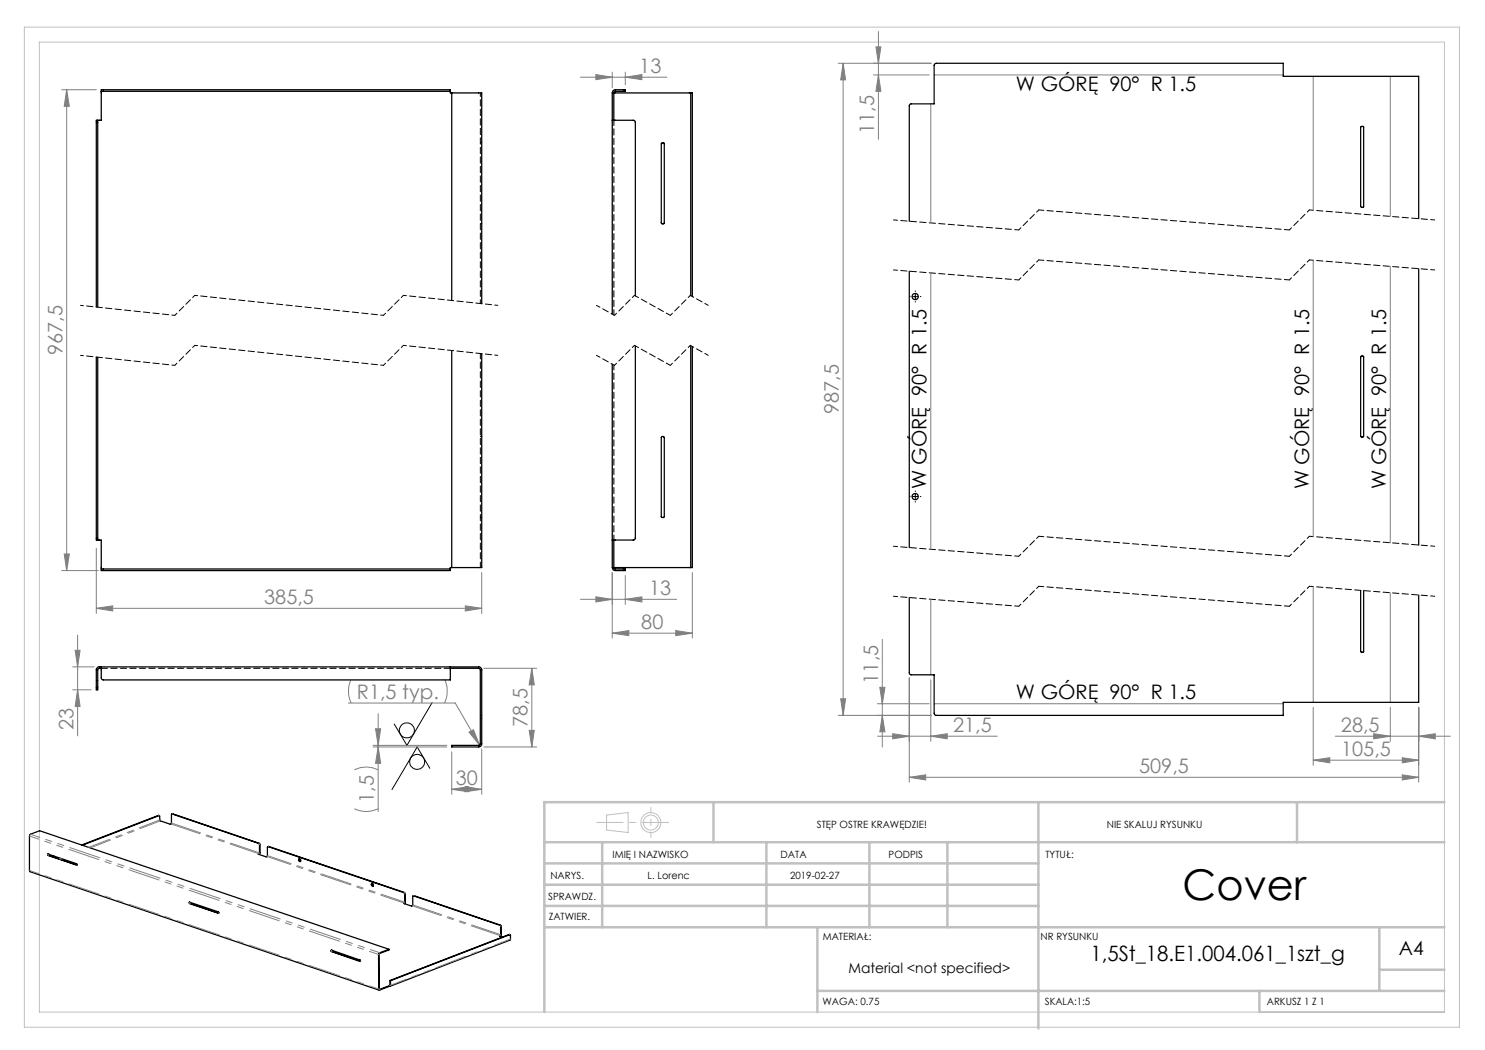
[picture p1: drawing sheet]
<svg xmlns="http://www.w3.org/2000/svg" width="297mm" height="210mm" viewBox="0 0 297 210" stroke-linecap="round" stroke-linejoin="round" font-family="sans-serif">
<g fill="none" stroke="#000" stroke-width=".2">
<path d="M182.5 59.3h1.1M183.1 58.8v1M182.5 99.3h1.1M183.1 98.8v1M86 153.7l-2.6-4.3-5 8.5M86.4 140.5l-5 8.6-2.6-4.3"/>
<circle cx="81.4" cy="146.1" r="1.51"/>
<circle cx="83.4" cy="152.4" r="1.5"/>
</g>
<g fill="none" stroke="#c0c0c0" stroke-width=".2">
<path d="M4.9 5.4h287v200h-287zM7.9 8.4h281v194h-281zM121.3 163l4.3-.5v4l-4.3-.5z"/>
<circle cx="130.2" cy="164.5" r="2"/>
<circle cx="130.2" cy="164.5" r="1.49"/>
</g>
<g fill="none" stroke="#808080" stroke-width=".2">
<path d="M12.3 17.9h7M13.3 17.9l.6 3.4h-1.1zM13.3 17.9v96.2M116.1 15.4h17.3M119.2 14.9l3.2 .5-3.2 .5zM122.4 14.4v3.2M125.1 15.4l3.3-.5v1zM125.1 14.4v2.6M167.6 12.7h18.6M168.6 12.7l.5 3.3h-1zM168.6 12.7v130.4M174.7 15h11.1"/>
<path d="M175.2 9.4h1l-.5 3.3zM175.7 6.3v21.6M175.7 15l.5 3.3h-1zM186.8 15h69.8M262.6 15.3v26.8M278.1 15.3v28M186.2 20.8v23.8M186.2 54.6v55.3M262.6 52.1v55.2M278.1 53.3v55.3M12.3 114.1h7.3M12.8 110.8h1.1l-.6 3.3z"/>
<path d="M19.3 109.6v13.1M96.3 114.5v8.2M116.1 119.9h19.2M119.2 119.4l3.2 .5-3.2 .5zM122.4 114.5v13.1M125.1 119.9l3.3-.5v1zM125.1 115.1v5.8M138.5 114.5v13.1M186.2 119.9v15.1M262.6 117.3v23.2M278.1 118.6v21.9M14.5 138h3.7"/>
<path d="M14.5 133.4h4.3M15 130.1h1l-.5 3.3zM15.5 138l.5 3.3h-1zM15.5 127v20.2M19.3 121.7l3.2-.5v1zM19.3 121.7h77M70.2 135.8a5.6 5.6 0 0 0 0 4.8M88.9 135.8a5.6 5.6 0 0 1 0 4.8M93.1 121.2l3.2 .5-3.2 .5zM96.8 133.7h10.6M106.4 133.7l.5 3.3h-1.1zM106.4 133.7v15.7"/>
<path d="M122.4 126.6l3.4-.5v1zM122.4 126.6h16.1M135.1 126.1l3.4 .5-3.4 .5zM168.1 139.8h1l-.5 3.3zM176 137.5h1l-.5 3.2zM176.5 127.9v21.5M181.9 135.6v20.8M186.2 136v12.3M69.7 140.6h21.4l4.8 8.4M70.9 154a5.3 5.3 0 0 1 4.7 0M74.6 149.4h14.8M74.6 149.1h14.8"/>
<path d="M75.1 145.8h1l-.5 3.3zM75.6 149.4l.5 3.3h-1zM75.6 142.7v19.6M90.3 157.9l3.4-.6v1.1zM90.3 150.4v8.4M90.3 157.9h6M93.1 157.3l3.2 .6-3.2 .5zM93.8 146.4l.9-.5 1.2 3.1zM96.3 149.8v9M96.8 149.4h10.6M105.8 146.1h1.1l-.5 3.3zM167.6 143.1h18.6"/>
<path d="M175.5 140.7h10.3M175.5 147.2h24M176.5 143.1l.5 3.3h-1zM178.5 146.7l3.4 .5-3.4 .6zM181.9 155.5l3.2-.5v1zM181.9 155.5h101.8M186.2 147.2l3.2-.5v1.1zM186.8 140.7h69.8M262.6 152l3.4-.5v1.1zM262.6 141.5v11.6M262.6 152h21.1M267.1 147.2h23"/>
<path d="M274.7 146.7l3.4 .5-3.4 .6zM278.1 141.5v6.8M280.5 155l3.2 .5-3.2 .5zM280.5 151.5l3.2 .5-3.2 .6zM283.7 147.2l3.4-.5v1.1zM283.7 141.5v14.9M70.9 161.7l.3 .2a5.3 5.3 0 0 0 4.4-.2"/>
</g>
<path d="M182.1 59.3h-.2M183.1 58.3v-.1M184.1 59.3h.1M183.1 60.3v.1M182.1 99.3h-.2M183.1 98.3v-.1M184.1 99.3h.1M183.1 100.3v.1" fill="none" stroke="#000" stroke-width=".2" stroke-dasharray="15.2 1.3 1.3 1.3"/>
<path d="M203.7 56l-25-2M203.7 46l-25-2M286.9 54l-25-2M286.9 44l-25-2M203.7 111.3l-25-2M286.9 119.3l-25-2M286.9 109.3l-25-2M203.7 121.3l-25-2" fill="none" stroke="#000" stroke-width=".2" stroke-dasharray="1.3 .6" stroke-dashoffset=".4"/>
<g fill="none" stroke="#000" stroke-width=".2" stroke-dasharray="1.3 .6" stroke-dashoffset=".7">
<path d="M39 59.1l-4 4M80.7 59.1l-4 4M126.9 59.1l-4 4M138.1 59.1l-4 4M207.7 52l-4 4M207.7 42l-4 4M261.9 52l-4 4M261.9 42l-4 4M35 73.1l-18.9-2M35 63.1l-18.9-2M39 69.1l-4 4M76.7 73.1l-37.7-4"/>
<path d="M76.7 63.1l-37.7-4M80.7 69.1l-4 4M99.5 71.1l-18.8-2M99.5 61.1l-18.8-2M126.9 69.1l-4 4M138.1 69.1l-4 4M207.7 117.3l-4 4M207.7 107.3l-4 4M261.9 117.3l-4 4M261.9 107.3l-4 4"/>
</g>
<path d="M257.9 56l-50.2-4M257.9 46l-50.2-4M134.1 73.1l-7.2-4M134.1 63.1l-7.2-4M257.9 111.3l-50.2-4M257.9 121.3l-50.2-4" fill="none" stroke="#000" stroke-width=".2" stroke-dasharray="1.3 .6" stroke-dashoffset=".3"/>
<path d="M122.9 73.1l-3.6-2M122.9 63.1l-3.6-2M141.7 71.1l-3.6-2M141.7 61.1l-3.6-2" fill="none" stroke="#000" stroke-width=".2" stroke-dasharray="1.3 .6" stroke-dashoffset=".5"/>
<path d="M133.7 164.5h-14.4" fill="none" stroke="#c0c0c0" stroke-width=".2" stroke-dasharray="15.2 1.3 1.3 1.3" stroke-dashoffset="10"/>
<path d="M130.2 161.5v6" fill="none" stroke="#c0c0c0" stroke-width=".2" stroke-dasharray="15.2 1.3 1.3 1.3" stroke-dashoffset="14.1"/>
<g fill="none" stroke="#c0c0c0" stroke-width=".5">
<path d="M108.9 176.9h98.8M108.9 172.7h98.8M108.9 168.4h180M120.4 168.4v17M142.7 160.4v8M153.3 168.4v17M173.9 168.4v17M189.5 168.4v17M207.7 160.4v45.3M259.4 160.4v8M288.9 160.4h-180v42M108.9 181.2h98.8"/>
<path d="M108.9 185.4h180M163.5 198.2h125.4M163.5 185.4v17M251.9 198.2v4.2M275.9 185.4v12.8M275.9 193.9h13"/>
</g>
<g fill="#808080">
<path d="M181.9 155.5l3.2-.5v1zM280.5 155l3.2 .5-3.2 .5zM178.5 146.7l3.4 .5-3.4 .6zM186.2 147.2l3.2-.5v1.1zM274.7 146.7l3.4 .5-3.4 .6zM283.7 147.2l3.4-.5v1.1zM262.6 152l3.4-.5v1.1zM280.5 151.5l3.2 .5-3.2 .6zM122.4 126.6l3.4-.5v1zM135.1 126.1l3.4 .5-3.4 .5zM93.8 146.4l2.1 2.6-1.2-3.1z"/>
<path d="M119.2 119.4l3.2 .5-3.2 .5zM125.1 119.9l3.3-.5v1z"/>
<path d="M90.3 157.9l3.4-.6v1.1zM93.1 157.3l3.2 .6-3.2 .5z"/>
<path d="M19.3 121.7l3.2-.5v1zM93.1 121.2l3.2 .5-3.2 .5z"/>
<path d="M15.5 138l.5 3.3h-1zM15 130.1h1l-.5 3.3zM105.8 146.1h1.1l-.5 3.3zM106.4 133.7l.5 3.3h-1.1z"/>
<path d="M75.6 149.4l.5 3.3h-1zM75.1 145.8h1l-.5 3.3z"/>
<path d="M168.1 139.8h1l-.5 3.3zM168.6 12.7l.5 3.3h-1z"/>
<path d="M176 137.5h1l-.5 3.2zM176.5 143.1l.5 3.3h-1zM175.2 9.4h1l-.5 3.3zM175.7 15l.5 3.3h-1z"/>
<path d="M13.3 17.9l.6 3.4h-1.1zM12.8 110.8h1.1l-.6 3.3z"/>
<path d="M119.2 14.9l3.2 .5-3.2 .5zM125.1 15.4l3.3-.5v1z"/>
</g>
<g fill="none" stroke="#000" stroke-width=".25">
<path d="M20.2 18.3h69.9M20.2 18.3v-.4h69.9v.4M20.2 18.3v5.8h-.7M90.1 18.3v.3h6.2v42.1M90.3 18.6v41.5M122.8 18.6l.2-.3h2.1v-.4h-2.1a.6 .6 0 0 0-.6 .7v44.3M122.8 18.6h15.3M122.8 18.6v5.5M138.1 18.6h.4v40.7M138.1 18.6v40.6M19.5 24.1v37.3M19.5 24.1h-.2v37.3"/>
<path d="M122.4 24.1h4.2l.4 .1 .1 .3v34.7M132.3 28.6l.6 .1v16l-.1 .1-.5-.2zM272.2 25.4h.5v15.9l-.1 .2h-.3l-.2-.2zM181.9 54.2v55.3M283.7 43.7v-28.4h-27.1v-2.6h-69.3l-.4 .1-.1 .3v7.7h-4.6l-.3 .3v23.2M283.7 53.8v55.2M19.3 71.4v36.6h.2M19.5 71.5v36.5M90.3 70.1v43.4M96.3 70.8v42.7h-6.2v.3M122.4 72.9v40.6a.6 .6 0 0 0 .6 .6h2.1v-.3h-2.2l-.1-.3M127.1 69.2v38.4l-.3 .4h-4.4"/>
<path d="M138.1 69.1v44.4M138.5 69.3v44.2h-.4M272.2 71.3h.5v16l-.1 .1-.5-.1zM132.4 87.3h.3l.2 .1v16l-.1 .1-.5-.1v-15.9zM19.5 108h.7v5.8M20.2 113.8v.3h69.9v-.3M20.2 113.8h69.9M122.8 113.5h15.3M122.8 108v5.5M272.1 118.1v12.2l.2 .1 .4-.1v-12.2M283.7 119v21.5h-27.1v2.6l-69.5-.1-.3-.3v-7.7h-4.6l-.3-.4v-15.1M20.2 133.4v2.3l.4 .3h69.5v-2.6"/>
<path d="M20.2 133.7h-.4l-.3 .2v4.1h-.2v-4a.6 .6 0 0 1 .6-.6h75.8a.6 .6 0 0 1 .6 .6v14.8a.6 .6 0 0 1-.6 .6h-5.4v-.3h5.5l.3-.3v-14.9l-.4-.2h-5.6M9.5 170.8l5.8 1.9 .1 .3-5.8-1.9zM9.6 170.8h.1M9.6 170.8l.1 .3 5.7 1.9M10.7 171.2l-.3 .1M10.8 171.2l-.3 .1M16.5 169l15.3-5.9 .2 1.1 2.2 .6 .1-1.9 .1-.1 17.4 5.9 .1 .2v1.8l-.3 .1 1.8 .5 .1-1.9 .1-.1 27.2 9.2 .1 .2v1.9l-.2 .1 1.7 .5 .1-2h.2l17.3 5.9 .1 .1v1.9l-.2 .1 .6 .2M31.9 163.1l-15.6 5.9M34.4 162.8l17.5 5.9 .1 .2v1.7l-.2 .3M53.6 169.3l27.3 9.2 .1 .2v1.8l-.1 .3M59.8 171.8a.26 .26 0 0 1 .3 .2 .26 .26 0 0 1-.2 .3l-.2-.3zM59.9 171.7a.35 .35 0 0 0 .2 .6"/>
<path d="M74.4 176.7a.38 .38 0 0 0 .2 .5M82.6 179.2l17.5 5.8 .1 2-.1 .2M37.9 180.4l5.8 2v.2l-5.8-1.9zM38 180.4v.1M38 180.5v.2l5.7 1.9M66.2 190.1l5.9 1.9v.2l-5.8-1.9zM66.3 190.1h.1M66.3 190.1l.1 .2 5.7 1.9M77.8 189.9l-2.1 .8v7.2l.2 .1 2-.7M77.8 189.9v.1l-2 .8v7.1l2.1-.8M77.8 189.9l-69.9-23.8-1.8 .8-.2 .2v7.1l.1 .1 69.8 23.7M77.9 197.1v.2"/>
<path d="M78 196.1v1h-.1M78 196.1h.1M78.1 196.1l24-9.1-.1 1-24 9.3M78.1 196.1v1.1l-.2 .1M102 186.9l-24 9.2"/>
<circle cx="183" cy="59.3" r=".62"/>
<circle cx="183" cy="99.3" r=".63"/>
<circle cx="74.5" cy="177" r=".27"/>
</g>
<g fill="none" stroke="#808080" stroke-width=".2" stroke-dasharray="6.3 1.3 1.3 1.3 1.3 1.3">
<path d="M9.5 171l.1-.1M9.6 170.8l-.1 .1M9.7 171l-.1 .1M12.1 171.6l-.3 .2M12.4 171.7l-.3 .2M15.3 173h.1M31.8 163.1h-.1M34.6 162.8h-.2M51.8 168.7l.1-.1M52 168.9h-.1M53.7 169.3h-.1M80.8 178.5h.1"/>
<path d="M81.1 178.7l-.1 .1M82.8 179.1l-.1 .1M37.9 180.6l.1-.1M38 180.4l-.1 .1M38.1 180.7h-.1M43.7 182.6h.1M66.2 190.2h.1M66.3 190.1h-.1M66.4 190.3h-.1M72 192.3l.1-.1M75.8 190.9h-.1M75.9 197.8h-.1"/>
<path d="M75.9 190.7v-.2M76 197.9v.1M76 197.9l-.1-.1M78 197.1h-.1M78 197h.1M100 185h.1M100.2 185.2l-.1 .1M102 186.9h-.1"/>
</g>
<path d="M75.7 190.9l-69.8-23.7M75.8 197.8l-69.9-23.7M75.9 190.5l-69.8-23.6" fill="none" stroke="#808080" stroke-width=".2" stroke-dasharray="6.3 1.3 1.3 1.3 1.3 1.3" stroke-dashoffset="4.4"/>
<path d="M32.1 164.2l-14 5.4" fill="none" stroke="#808080" stroke-width=".2" stroke-dasharray="6.3 1.3 1.3 1.3 1.3 1.3" stroke-dashoffset="2"/>
<path d="M51.8 170.8l-17.6-6M51.9 170.6l-17.6-6M100 187.1l-17.5-5.9M100.2 187l-17.6-6" fill="none" stroke="#808080" stroke-width=".2" stroke-dasharray="6.3 1.3 1.3 1.3 1.3 1.3" stroke-dashoffset=".2"/>
<path d="M80.9 180.6l-27.5-9.3M81 180.4l-27.5-9.3" fill="none" stroke="#808080" stroke-width=".2" stroke-dasharray="6.3 1.3 1.3 1.3 1.3 1.3" stroke-dashoffset="1.4"/>
<path d="M102.1 187.8l-24 9.2" fill="none" stroke="#808080" stroke-width=".2" stroke-dasharray="6.3 1.3 1.3 1.3 1.3 1.3" stroke-dashoffset="3"/>
<path d="M32 164l-14.2 5.5" fill="none" stroke="#808080" stroke-width=".2" stroke-dasharray="6.3 1.3 1.3 1.3 1.3 1.3" stroke-dashoffset="1.9"/>
<path d="M96.1 18.5v42.2" fill="none" stroke="#000" stroke-width=".2" stroke-dasharray="1.3 .6" stroke-dashoffset=".5"/>
<path d="M122.8 18.5h-.3M96.4 28.5h-.3M96.1 44.7h.3M96.4 87.3h-.3M96.1 103.5h.3M122.8 113.5h-.3M19.3 137.4h.3M19.6 136.1h-.3M20.3 133.7h69.8M96.1 143.8h.3M96.4 143.2h-.3" fill="none" stroke="#000" stroke-width=".2" stroke-dasharray="1.3 .6"/>
<path d="M122.8 24v39M96.1 70.7v42.8" fill="none" stroke="#000" stroke-width=".2" stroke-dasharray="1.3 .6" stroke-dashoffset=".2"/>
<path d="M122.8 73v35" fill="none" stroke="#000" stroke-width=".2" stroke-dasharray="1.3 .6" stroke-dashoffset=".3"/>
<text font-size="8.5" x="236.5" y="179.9">Cover</text>
<text font-size="4.2" x="218.1" y="192.2">1,5St_18.E1.004.061_1szt_g</text>
<g font-size="4" fill="#808080">
<text x="127.9" y="14.5">13</text>
<text x="174.8" y="26.8" transform="rotate(-90 174.8 26.8)">11,5</text>
<text x="12.5" y="71" transform="rotate(-90 12.5 71)">967,5</text>
<text x="167.8" y="82.8" transform="rotate(-90 167.8 82.8)">987,5</text>
<text x="129.8" y="119">13</text>
<text x="52.8" y="120.8">385,5</text>
<text x="128.3" y="125.7">80</text>
<text x="175.6" y="136.7" transform="rotate(-90 175.6 136.7)">11,5</text>
<text x="71.4" y="139.7">R1,5 typ.</text>
<text x="14.7" y="146" transform="rotate(-90 14.7 146)">23</text>
<text x="105.5" y="145.4" transform="rotate(-90 105.5 145.4)">78,5</text>
<text x="190.6" y="146.4">21,5</text>
<text x="268.2" y="146.4">28,5</text>
<text x="227.8" y="154.6">509,5</text>
<text x="268.2" y="151.2">105,5</text>
<text x="74.8" y="160.6" transform="rotate(-90 74.8 160.6)">1,5</text>
<text x="91.2" y="157">30</text>
</g>
<g font-size="4">
<text x="203.2" y="18.1">W GÓRĘ 90° R 1.5</text>
<text x="185.3" y="97.9" transform="rotate(-90 185.3 97.9)">W GÓRĘ 90° R 1.5</text>
<text x="261.8" y="97.9" transform="rotate(-90 261.8 97.9)">W GÓRĘ 90° R 1.5</text>
<text x="277.2" y="97.9" transform="rotate(-90 277.2 97.9)">W GÓRĘ 90° R 1.5</text>
<text x="203.2" y="139.9">W GÓRĘ 90° R 1.5</text>
</g>
<text font-size="3.9" x="279.8" y="190.9">A4</text>
<text font-size="2.8" x="169.7" y="194.6">Material &lt;not specified&gt;</text>
<g font-size="2">
<text x="163.4" y="165.5">STĘP OSTRE KRAWĘDZIE!</text>
<text x="221.4" y="165.6">NIE SKALUJ RYSUNKU</text>
<text x="122.5" y="171.6">IMIĘ I NAZWISKO</text>
<text x="156.1" y="171.6">DATA</text>
<text x="177.7" y="171.6">PODPIS</text>
<text x="209.1" y="171.6">TYTUŁ:</text>
<text x="110.1" y="175.8">NARYS.</text>
<text x="129.5" y="175.8">L. Lorenc</text>
<text x="158" y="175.7">2019-02-27</text>
<text x="109.6" y="180">SPRAWDZ.</text>
<text x="109.7" y="184.1">ZATWIER.</text>
<text x="164.5" y="187.9">MATERIAŁ:</text>
<text x="208.1" y="188.1">NR RYSUNKU</text>
<text x="164.5" y="201">WAGA: 0.75</text>
<text x="209" y="201">SKALA:1:5</text>
<text x="253.4" y="201">ARKUSZ 1 Z 1</text>
</g>
</svg>
